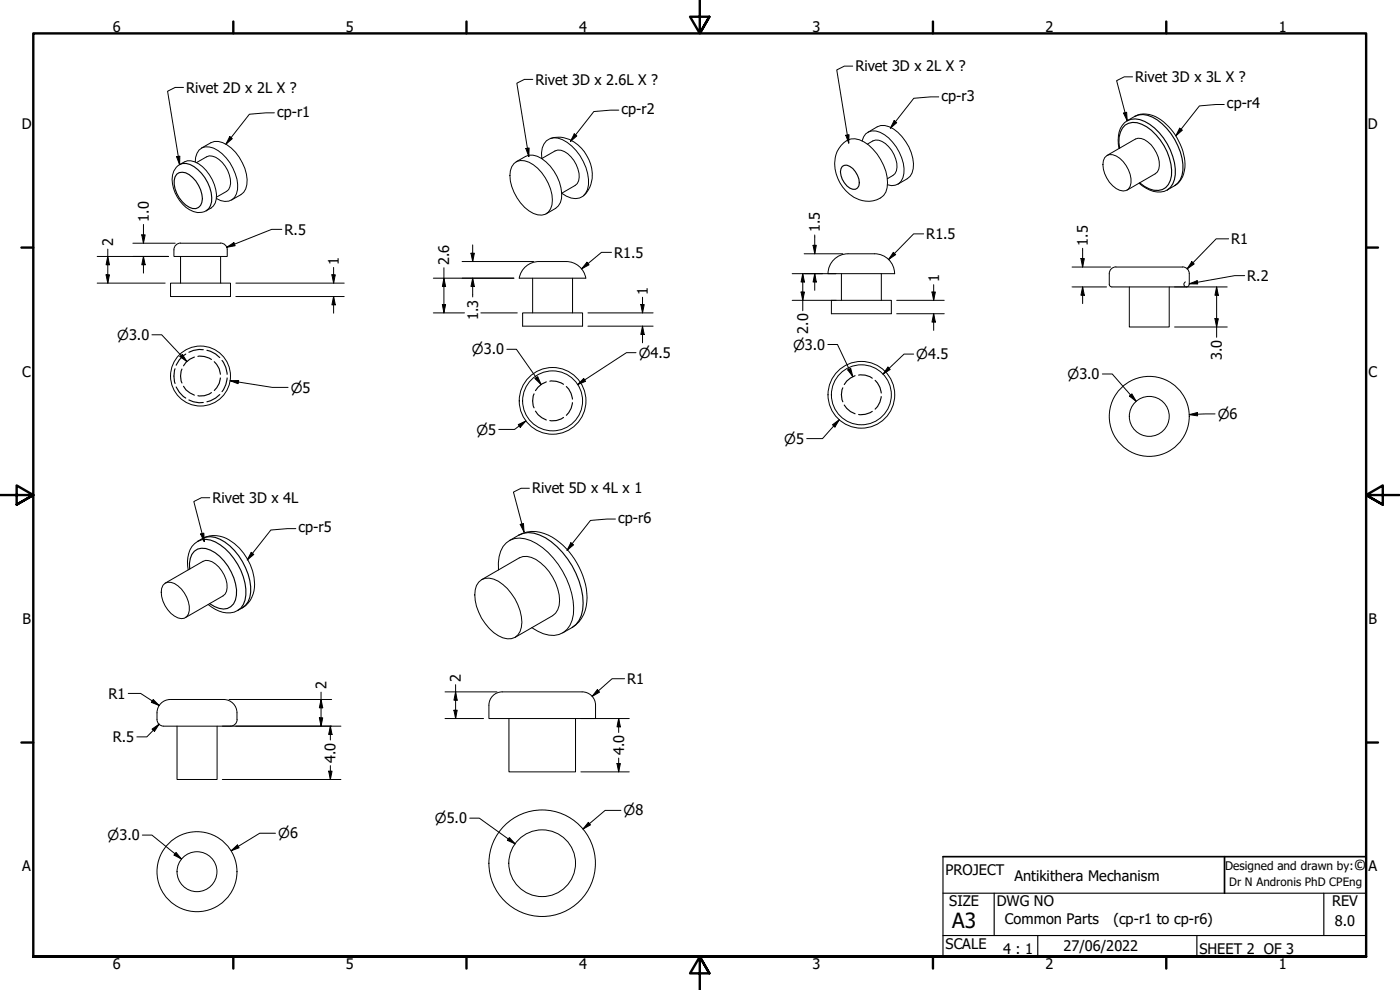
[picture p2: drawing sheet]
<svg xmlns="http://www.w3.org/2000/svg" width="420mm" height="297mm" viewBox="0 0 420 297" stroke-linecap="round" stroke-linejoin="round" font-family="sans-serif">
<!-- layer: Hidden (ANSI) -->
<g fill="none" stroke="#000" stroke-width=".34">
<path d="M52.5 110.6a7.3 7.3 0 0 0 0 4.4M52.9 116.1a7.6 7.6 0 0 0 2.9 3.4M54.6 110.7a5.4 5.4 0 0 0 0 4.2M55.1 115.9l.7 1.1 1.2 .9 1.3 .7M55.8 106.2a7.1 7.1 0 0 0-2.9 3.4M58.3 107.1l-1.3 .7-1.2 .9-.7 1.1M59.4 106.9a5.8 5.8 0 0 1 4.1 1M61 104.9l-1.2-.1-1.8 .3-1.3 .6M62.1 105.1l2.6 1.1 1.3 1.1M63.5 117.8a5.3 5.3 0 0 1-4.1 .9M64.3 108.5a5.3 5.3 0 0 1 1.8 3.8M66 118.4l-1.3 1.1-2.6 1.1"/>
<path d="M66.1 113.4a5.3 5.3 0 0 1-1.8 3.8M66.6 108.1a7.2 7.2 0 0 1 1.6 4.2M68.2 113.4a7.3 7.3 0 0 1-1.6 4.1M160.3 118.2a5.4 5.4 0 0 0 0 4.2M164 114.6l-1.4 .6-1.1 1-.8 1M165 114.4a5.8 5.8 0 0 1 4.1 .9M170 116a5.8 5.8 0 0 1 1.8 3.7M252.9 116.4a5.4 5.4 0 0 0 0 4.2M256.6 112.7l-1.3 .7-1.2 .9-.7 1.1M257.7 112.6a5.3 5.3 0 0 1 4.1 .9M262.6 114.1a5.8 5.8 0 0 1 1.9 3.8M264.5 119a5.8 5.8 0 0 1-1.9 3.8"/>
<path d="M56.7 120l1.3 .6 1.8 .2h1.2M160.7 123.3l.8 1.1 1.1 .9 1.4 .7M169.1 125.3a5.3 5.3 0 0 1-4.1 .9M171.8 120.8a5.8 5.8 0 0 1-1.8 3.8M253.4 121.5l.7 1 1.2 1 1.3 .6M261.8 123.4a5.8 5.8 0 0 1-4.1 1"/>
</g>
<!-- layer: Visible (ANSI) -->
<g fill="none" stroke="#000" stroke-width=".3">
<path d="M260.5 39.7l2.8-1.7a5.3 5.3 0 0 1 6.2 1.7 13.6 13.6 0 0 1 4.6 10.9l-.4 1.3-.6 1-3.6 2.4M53.3 49.8a4.9 4.9 0 0 1 7.5 .2 12.3 12.3 0 0 1 4.1 9.8 5.3 5.3 0 0 1-5.6 4 10.3 10.3 0 0 1-7.5-11.2l.4-1.3zM58.6 48.6a4.2 4.2 0 0 1 3-4.5 9 9 0 0 1 7.4 4.7 11.2 11.2 0 0 1 2 9.4 3.8 3.8 0 0 1-6.1 1.3M59 48.8l3-1.7a3.5 3.5 0 0 1 3.7 .8 8.7 8.7 0 0 1 3.3 8.1l-.4 .9-.6 .5-3.1 1.8M60.5 44.4l2.8-1.6a4.7 4.7 0 0 1 4.8 .7 13.8 13.8 0 0 1 6 11.9l-.4 1.3-.5 1-.9 .7-2.8 1.6M154.3 49.1a3.8 3.8 0 0 1 4.4-.4 13.6 13.6 0 0 1 7 12.8 3.6 3.6 0 0 1-5.6 2.5 13.5 13.5 0 0 1-6.9-12.7l.4-1.3zM154.9 48.5l2.8-1.6a4.7 4.7 0 0 1 4.9 .7 13.8 13.8 0 0 1 5.9 11.9l-.3 1.3-.6 1-.8 .7-2.9 1.7M164 42.2a4.2 4.2 0 0 1 4.8-.3 15 15 0 0 1 7.8 13.5 4.1 4.1 0 0 1-2.2 3.8 4.1 4.1 0 0 1-4.4-.3l-1.4-.9 4-2.3a3.9 3.9 0 0 0 .8-5 8.3 8.3 0 0 0-5.1-5.6l-.9-.1-.8 .3-4 2.3a5.9 5.9 0 0 1 1.4-5.4zM165.2 41.5a9.4 9.4 0 0 1 10.9 5.2 9.4 9.4 0 0 1-1 12M252.4 43.6a4.8 4.8 0 0 1 6.9-1 15.2 15.2 0 0 1 6.9 13.7 5.3 5.3 0 0 1-6.4 4.1 11.3 11.3 0 0 1-8.6-14.9zM258.7 42.3a3.6 3.6 0 0 1 5.4-2.6 13.5 13.5 0 0 1 7.2 12.4 3.5 3.5 0 0 1-4.9 3.3M260.3 43.3a4.1 4.1 0 0 1 6.4 .7 8.5 8.5 0 0 1 2.3 7.3l-.4 .8-2.3 1.5"/>
<path d="M331.5 47.3a2.5 2.5 0 0 1 3.5-.5 8.6 8.6 0 0 1 4.2 9.1 2.24 2.24 0 0 1-3.2 1.2 8.7 8.7 0 0 1-4.9-8.9zM332.2 46.6l8.5-4.9a4.9 4.9 0 0 1 5.6 2.9 6.6 6.6 0 0 1 1 7l-9.1 5.5M335.8 44.6a7.6 7.6 0 0 1 4.8-9.7 7.8 7.8 0 0 1 8.6 1.7 17.7 17.7 0 0 1 6.4 13.8 7.5 7.5 0 0 1-5.3 6.6 6.9 6.9 0 0 1-7.4-1.2l-1.1-.8M54.2 73h12M54.2 76.9v8M54.2 72.9a2.01 2.01 0 0 0-2 2.1v1.9h16a3.6 3.6 0 0 0-.6-3.4l-1.4-.6M66.2 76.9v8M51.2 84.9h18v4.1h-18zM156.8 93.9h18v4h-18zM157.3 80.5a6 6 0 0 1 4.5-2h8.1a6 6 0 0 1 5.9 5h-20a6 6 0 0 1 1.5-3zM159.9 83.5v10.4M171.8 83.5v10.4"/>
<path d="M248.5 82.1a6 6 0 0 1 6-6h8a6 6 0 0 1 6 6M248.5 82.1h20M249.5 90.1h18v4h-18zM252.5 82.1v8M264.5 82.1v8M334.9 80.1h20M334.9 80.1a2.01 2.01 0 0 0-2 2v3.2a.78 .78 0 0 0 .8 .8h22.4l.5-.2 .3-.6M338.9 86.1v12h12v-12M354.9 80.1a2.01 2.01 0 0 1 2 2v3.2M48.9 175.6a2.55 2.55 0 0 1 3.5-.5 8.6 8.6 0 0 1 4.2 9.1 2.24 2.24 0 0 1-3.2 1.2 8.7 8.7 0 0 1-4.9-8.8zM49.6 174.9l11.3-6.5a3.5 3.5 0 0 1 3.8 .8 8.8 8.8 0 0 1 3.3 8.2l-.4 .9-.7 .5-11.3 6.5M56.5 171a8.7 8.7 0 0 1 1.9-7.9 8.6 8.6 0 0 1 12 0 15.2 15.2 0 0 1 5.6 15.1 8.3 8.3 0 0 1-8 5.7 10 10 0 0 1-5.5-2.5"/>
<path d="M143.7 174.7a3.9 3.9 0 0 1 4.5-.9 14.7 14.7 0 0 1 8.3 14.4 3.9 3.9 0 0 1-5.6 3.2 14.6 14.6 0 0 1-8.3-14.4l.4-1.3zM144.5 173.9l11.4-6.5a5.6 5.6 0 0 1 6.3 1.5 14.9 14.9 0 0 1 5.6 12.7l-.4 1.4-.6 1-.9 .7-11.3 6.5M149.6 171a10.1 10.1 0 0 1 2.3-8.1 7.4 7.4 0 0 1 9.1 .2 24.5 24.5 0 0 1 11.1 21.2 6.4 6.4 0 0 1-9 5.8l-3.5-1.8M152.9 162.2a11.7 11.7 0 0 1 7.9-2.7 17.1 17.1 0 0 1 11.6 8.3 19.3 19.3 0 0 1 3.2 15.3 9.3 9.3 0 0 1-3.9 5.2l-2.8 1.6M47.1 213.9a3.6 3.6 0 0 0 .6 3.4l1.4 .6h20M51.1 209.9a4 4 0 0 0-4 4M51.1 209.9h16a4 4 0 0 1 4 4M53.1 217.9v16h12.1v-16M71.1 213.9a3.5 3.5 0 0 1-.5 3.4l-1.4 .6M147.9 208.8a4 4 0 0 1 2.8-1.2h24a4 4 0 0 1 4 4v4h-32v-4a4 4 0 0 1 1.2-2.8zM152.7 215.6v16h20v-16"/>
<circle cx="60.2" cy="112.8" r="9"/>
<circle cx="258.5" cy="118.5" r="10"/>
<circle cx="258.5" cy="118.5" r="9"/>
<circle cx="165.8" cy="120.3" r="10"/>
<circle cx="165.8" cy="120.3" r="9"/>
<circle cx="344.9" cy="124.9" r="12"/>
<circle cx="344.9" cy="124.9" r="6"/>
<circle cx="162.7" cy="259" r="10"/>
<circle cx="162.7" cy="259" r="16"/>
<circle cx="59.1" cy="261.5" r="12"/>
<circle cx="59.1" cy="261.5" r="6"/>
</g>
<!-- layer: Visible Narrow (ANSI) -->
<path d="M338.3 36.2a6.2 6.2 0 0 1 6.7 1.1 18.5 18.5 0 0 1 7.7 15.1 5.7 5.7 0 0 1-2.4 4.6M340.6 34.9a7.4 7.4 0 0 1 8.1 2.2 18.8 18.8 0 0 1 6.3 13.9 5.6 5.6 0 0 1-2.4 4.7M53 52.3a2.97 2.97 0 0 1 3.8 .1 9.1 9.1 0 0 1 3.8 8.3 2.4 2.4 0 0 1-3.8 1.5 8.5 8.5 0 0 1-4.3-9.1zM53.9 49.4a4.7 4.7 0 0 1 5.5 1.5 12.2 12.2 0 0 1 4.1 9.7l-.8 2-.8 .6M252.8 49.9a2.29 2.29 0 0 1 3.1 .7 6.1 6.1 0 0 1 1.9 5.1 1.68 1.68 0 0 1-2.7 .8 5.8 5.8 0 0 1-2.7-5.9zM336 44.5a7.4 7.4 0 0 1 1.7-7 4.9 4.9 0 0 1 4.9-.2 16.8 16.8 0 0 1 9 15.4 4.5 4.5 0 0 1-6.7 4l-2.9-1.9M56.9 170.7a5.6 5.6 0 0 1 2.4-6 7.8 7.8 0 0 1 7.9 3.6 14.8 14.8 0 0 1 3.8 10.3 4.1 4.1 0 0 1-2.3 3.8 4.1 4.1 0 0 1-4.4-.4l-1.4-.9M59.4 162.4a6 6 0 0 1 6.7 1.1 18.6 18.6 0 0 1 7.7 15 5.5 5.5 0 0 1-2.5 4.7M60.7 161.6a6.2 6.2 0 0 1 6.8 1 18.7 18.7 0 0 1 7.7 15.1 5.6 5.6 0 0 1-2.4 4.7M155.7 160.6a6.8 6.8 0 0 1 6.2-.1 23.8 23.8 0 0 1 13 22.4 7.2 7.2 0 0 1-3.2 5.4" fill="none" stroke="#000" stroke-width=".34"/>
<!-- layer: Border (ANSI) -->
<g fill="none" stroke="#000" stroke-width=".72">
<path d="M70 6.5v3.5M140 6.5v3.5M210 0v10l-2.9-5h5.8l-2.9 5 2.9-5M280 6.5v3.5M350 6.5v3.5M6.4 74.3h3.6M410 74.3h3.6M0 148.5h10l-5-2.8v5.7l5-2.9-5 2.9M420 148.5h-10l5-2.8v5.7l-5-2.9 5 2.9M6.4 222.8h3.6M410 222.8h3.6M10 287v-277h400v277h-400h400"/>
<path d="M70 287v3.6M140 287v3.6M212.9 292l-2.9-5 2.9 5h-5.8l2.9-5v10M280 287v3.6M350 287v3.6"/>
</g>
<!-- layer: Title (ANSI) -->
<path d="M283 257h127v30h-127M367.5 257v11" fill="none" stroke="#000" stroke-width=".51"/>
<path d="M283 257v30M283 268h127M298.4 268v12.7M397.3 268v12.7M283 280.7h127M311.4 280.7v6.3M359.2 280.7v6.3" fill="none" stroke="#000" stroke-width=".34"/>
<!-- layer: Symbol (ANSI) -->
<g fill="none" stroke="#000" stroke-width=".3">
<path d="M255.9 19.8h-2.5l-2.3 1.2 3.6 22M55.1 26.2h-2.5l-2.3 1.2 3.6 22M82.3 33.9l-7.5 .4-7 9M159.9 23.8h-2.5l-2.3 1.2 3.6 22M185.7 33l-7.5 .5-7 8.9M268.4 36.2l.7 .6-1.9 1.7zM281.7 29.1l-7.5 .4-7 9M337.2 33.9l.9-.2 .2 2.5zM339.9 23.1h-2.5l-2.3 1.1 3.2 12M354 38.5l.8 .6-1.9 1.7zM367.4 31.4l-7.4 .4-7.1 9M53 47l1-.2-.1 2.6z"/>
<path d="M69 41l.7 .6-1.9 1.7zM157.8 44.6l1-.2-.1 2.6zM172.3 40.2l.8 .6-1.9 1.6zM253.8 40.6l1-.2-.1 2.6zM62.9 149.3h-2.4l-2.3 1.2 3.1 12M88.8 158.6l-7.5 .4-7.1 9M156.1 157.3l1-.2 .2 2.5zM158.9 146.5h-2.5l-2.3 1.1 3.2 12M184.7 155.7l-7.5 .5-7 8.9M60.2 160.2l1-.2 .1 2.5zM75.4 165.7l.8 .7-2 1.6zM171.3 162.8l.8 .7-1.9 1.6z"/>
</g>
<g fill="#000">
<path d="M268.4 36.2l.7 .6-1.9 1.7z" fill-rule="evenodd"/>
<path d="M337.2 33.9l.9-.2 .2 2.5z" fill-rule="evenodd"/>
<path d="M354 38.5l.8 .6-1.9 1.7z" fill-rule="evenodd"/>
<path d="M53 47l1-.2-.1 2.6z" fill-rule="evenodd"/>
<path d="M69 41l.7 .6-1.9 1.7z" fill-rule="evenodd"/>
<path d="M157.8 44.6l1-.2-.1 2.6z" fill-rule="evenodd"/>
<path d="M172.3 40.2l.8 .6-1.9 1.6z" fill-rule="evenodd"/>
<path d="M253.8 40.6l1-.2-.1 2.6z" fill-rule="evenodd"/>
<path d="M156.1 157.3l1-.2 .2 2.5z" fill-rule="evenodd"/>
<path d="M60.2 160.2l1-.2 .1 2.5z" fill-rule="evenodd"/>
<path d="M75.4 165.7l.8 .7-2 1.6z" fill-rule="evenodd"/>
<path d="M171.3 162.8l.8 .7-1.9 1.6z" fill-rule="evenodd"/>
</g>
<!-- layer: Dimension (ANSI) -->
<g fill="none" stroke="#000" stroke-width=".3">
<path d="M29.2 76.9h21.4M32.3 76.9l.6 2.5h-1.1zM32.3 74.7v10.2M39.9 73h12.7M42.5 70.5h1.1l-.5 2.5zM43.1 76.9l.5 2.5h-1.1zM43.1 67.3v5.7M43.1 76.9v5M68 74.2l2.2-1.4 .4 .9zM84.6 68.8h-3.1l-13.5 5.4M138.7 78.5h21.4M141.4 76h1l-.5 2.5z"/>
<path d="M141.9 73.5v5M176.1 78.7l.7 .7-2.3 1.3zM183.5 75.7h-3l-6 5M241.3 76.1h11.6M244 73.6h1l-.5 2.5zM244.5 70.5v5.6M268.1 75.7l.7 .7-2.1 1.4zM277.2 70.2h-3l-7.5 7.6M324.4 77.6h1l-.5 2.5zM324.9 74.5v5.6M357.7 78.5l.7 .7-2.1 1.5zM368.7 71.7h-3.7l-8.7 9"/>
<path d="M29.2 84.9h20.4M31.8 82.5h1.1l-.6 2.4zM70.8 84.9h32.5M70.8 89h32.5M99.6 82.5h1l-.5 2.4zM100.1 89l.5 2.5h-1zM100.1 80.2v4.7M100.1 89v5M130 93.9h9.4M130 83.5h24.2M132.8 91.4h.9l-.5 2.5zM133.2 83.5l.5 2.5h-.9z"/>
<path d="M133.2 80.3v13.6M141.9 83.5l.5 2.5h-1zM141.9 83.5v5.6M144.3 93.9h10.9M176.4 97.9h19.6M176.4 93.9h19.6M192.3 91.4h1l-.5 2.5zM192.8 97.9l.5 2.5h-1zM192.8 89.2v4.7M192.8 97.9v5M237.7 90.1h13.2M237.7 82.1h13.2"/>
<path d="M240.4 87.6h1l-.5 2.5zM240.9 82.1l.5 2.5h-1zM240.9 82.1v11.1M244.5 82.1l.5 2.5h-1zM244.5 82.1v5M269.1 94.1h14.3M269.1 90.1h14.3M279.7 87.6h1l-.5 2.5zM280.2 94.1l.5 2.5h-1zM280.2 85.4v4.7M280.2 94.1v5M321.7 86.1h10.4"/>
<path d="M321.7 80.1h11.6M324.9 86.1l.5 2.5h-1zM324.9 86.1v5M352.5 98.1h15.8M352.5 86.1h4.7M355.8 84.6l-.5 .7 .4 .7M356.9 85.2l2.4-1 .2 1zM357.3 86.1h11M364.6 95.6h1l-.5 2.5zM365.1 86.1l.5 2.5h-1zM365.1 86.1v15.1M373.5 82.7h-3l-13.6 2.5"/>
<path d="M45.6 100.4h2.9l7.6 8.1M54 107l.7-.7 1.4 2.2zM69.1 114.2h2.5l-.1 .9zM69.1 114.2l12.6 2h4.7M152.1 104.8h2.9l7.4 10.6M160.6 113.6l.8-.6 1 2.4zM175.2 113.6l.5 .8-2.3 1zM190.9 105.8h-2.9l-14.6 9.6M248.5 103.4h2.8l4.6 9.6M254.4 111l.9-.4 .6 2.4zM266.5 110.1l.7 .8-2.2 1.4zM274.2 106.2h-2.9l-6.3 6.1"/>
<path d="M330.8 112.2h3l7.2 8.2M339 118.9l.7-.7 1.3 2.2zM155.5 127.4l2.3-1.1-1.7 1.9zM157.8 126.3l-3.4 2.5h-4.7M249.9 127.5l2-1.6-1.3 2.2zM251.9 125.9l-5.1 5.7h-4.7M356.9 124.4l2.5-.6v1zM364.7 124.2l-7.8 .2M38.5 208.1h3.7l5.6 3.6M45.6 218.8l2.2-1.5-1.4 2.1zM46 209.9l1.8 1.8-2.4-1zM47.8 217.3l-3.7 3.8h-3"/>
<path d="M66.7 217.9h35.6M68.7 209.9h30.8M95.8 215.4h1.1l-.5 2.5zM96.4 209.9l.5 2.5h-1.1zM96.4 207.7v10.2M99.1 217.9l.6 2.5h-1.1zM99.1 217.9v4.1M133.6 215.6h11.5M133.6 207.6h15.5M136.2 213.1h1l-.5 2.5zM136.7 207.6l.5 2.5h-1zM136.7 205.4v10.2"/>
<path d="M174.3 215.6h14.5M179.3 206.9l.6 .8-2.2 1.2zM185.7 215.6l.5 2.5h-1zM185.7 215.6v4.2M187.5 203.7h-3.8l-6 5.2M66.7 233.9h35.6M98.6 231.4h1.1l-.6 2.5zM99.1 229.7v4.2M174.3 231.6h14.5M185.2 229.1h1l-.5 2.5zM185.7 227.4v4.2M42.7 250.6h2.9l8.9 7.2"/>
<path d="M52.8 255.8l1.7 2-2.3-1.2zM69.4 255.3l1.8-1.8 .6 .9zM82.7 250h-4.8l-8.5 5.3M141 245.5h2.8l10.8 7.7M152.9 251.3l1.7 1.9-2.3-1.1zM176.6 246.7l.6 .8-2.2 1.2zM186.4 243.1h-4.8l-6.6 5.6"/>
</g>
<g fill="#000">
<path d="M32.3 76.9l.6 2.5h-1.1z" fill-rule="evenodd"/>
<path d="M42.5 70.5h1.1l-.5 2.5z" fill-rule="evenodd"/>
<path d="M43.1 76.9l.5 2.5h-1.1z" fill-rule="evenodd"/>
<path d="M68 74.2l2.2-1.4 .4 .9z" fill-rule="evenodd"/>
<path d="M141.4 76h1l-.5 2.5z" fill-rule="evenodd"/>
<path d="M176.1 78.7l.7 .7-2.3 1.3z" fill-rule="evenodd"/>
<path d="M244 73.6h1l-.5 2.5z" fill-rule="evenodd"/>
<path d="M268.1 75.7l.7 .7-2.1 1.4z" fill-rule="evenodd"/>
<path d="M324.4 77.6h1l-.5 2.5z" fill-rule="evenodd"/>
<path d="M357.7 78.5l.7 .7-2.1 1.5z" fill-rule="evenodd"/>
<path d="M31.8 82.5h1.1l-.6 2.4z" fill-rule="evenodd"/>
<path d="M99.6 82.5h1l-.5 2.4z" fill-rule="evenodd"/>
<path d="M100.1 89l.5 2.5h-1z" fill-rule="evenodd"/>
<path d="M132.8 91.4h.9l-.5 2.5z" fill-rule="evenodd"/>
<path d="M133.2 83.5l.5 2.5h-.9z" fill-rule="evenodd"/>
<path d="M141.9 83.5l.5 2.5h-1z" fill-rule="evenodd"/>
<path d="M192.3 91.4h1l-.5 2.5z" fill-rule="evenodd"/>
<path d="M240.4 87.6h1l-.5 2.5z" fill-rule="evenodd"/>
<path d="M240.9 82.1l.5 2.5h-1z" fill-rule="evenodd"/>
<path d="M244.5 82.1l.5 2.5h-1z" fill-rule="evenodd"/>
<path d="M279.7 87.6h1l-.5 2.5z" fill-rule="evenodd"/>
<path d="M280.2 94.1l.5 2.5h-1z" fill-rule="evenodd"/>
<path d="M324.9 86.1l.5 2.5h-1z" fill-rule="evenodd"/>
<path d="M356.9 85.2l2.4-1 .2 1z" fill-rule="evenodd"/>
<path d="M364.6 95.6h1l-.5 2.5z" fill-rule="evenodd"/>
<path d="M365.1 86.1l.5 2.5h-1z" fill-rule="evenodd"/>
<path d="M54 107l.7-.7 1.4 2.2z" fill-rule="evenodd"/>
<path d="M69.1 114.2h2.5l-.1 .9z" fill-rule="evenodd"/>
<path d="M160.6 113.6l.8-.6 1 2.4z" fill-rule="evenodd"/>
<path d="M175.2 113.6l.5 .8-2.3 1z" fill-rule="evenodd"/>
<path d="M192.8 97.9l.5 2.5h-1z" fill-rule="evenodd"/>
<path d="M254.4 111l.9-.4 .6 2.4z" fill-rule="evenodd"/>
<path d="M266.5 110.1l.7 .8-2.2 1.4z" fill-rule="evenodd"/>
<path d="M339 118.9l.7-.7 1.3 2.2z" fill-rule="evenodd"/>
<path d="M155.5 127.4l2.3-1.1-1.7 1.9z" fill-rule="evenodd"/>
<path d="M249.9 127.5l2-1.6-1.3 2.2z" fill-rule="evenodd"/>
<path d="M356.9 124.4l2.5-.6v1z" fill-rule="evenodd"/>
<path d="M46 209.9l1.8 1.8-2.4-1z" fill-rule="evenodd"/>
<path d="M45.6 218.8l2.2-1.5-1.4 2.1z" fill-rule="evenodd"/>
<path d="M95.8 215.4h1.1l-.5 2.5z" fill-rule="evenodd"/>
<path d="M96.4 209.9l.5 2.5h-1.1z" fill-rule="evenodd"/>
<path d="M136.2 213.1h1l-.5 2.5z" fill-rule="evenodd"/>
<path d="M136.7 207.6l.5 2.5h-1z" fill-rule="evenodd"/>
<path d="M179.3 206.9l.6 .8-2.2 1.2z" fill-rule="evenodd"/>
<path d="M185.7 215.6l.5 2.5h-1z" fill-rule="evenodd"/>
<path d="M98.6 231.4h1.1l-.6 2.5z" fill-rule="evenodd"/>
<path d="M99.1 217.9l.6 2.5h-1.1z" fill-rule="evenodd"/>
<path d="M185.2 229.1h1l-.5 2.5z" fill-rule="evenodd"/>
<path d="M52.8 255.8l1.7 2-2.3-1.2z" fill-rule="evenodd"/>
<path d="M69.4 255.3l1.8-1.8 .6 .9z" fill-rule="evenodd"/>
<path d="M152.9 251.3l1.7 1.9-2.3-1.1z" fill-rule="evenodd"/>
<path d="M176.6 246.7l.6 .8-2.2 1.2z" fill-rule="evenodd"/>
</g>
<text font-size="6.3" x="285.8" y="278.5">A3</text>
<text font-size="4.5" x="406.3" y="261.2">©</text>
<g font-size="4.4">
<text x="33.8" y="9.6">6</text>
<text x="103.8" y="9.6">5</text>
<text x="173.8" y="9.6">4</text>
<text x="243.8" y="9.6">3</text>
<text x="313.8" y="9.6">2</text>
<text x="383.8" y="9.6">1</text>
<text x="256.7" y="21.4">Rivet 3D x 2L X ?</text>
<text x="55.9" y="27.8">Rivet 2D x 2L X ?</text>
<text x="160.7" y="25.4">Rivet 3D x 2.6L X ?</text>
<text x="340.7" y="24.7">Rivet 3D x 3L X ?</text>
<text x="83.1" y="35">cp-r1</text>
<text x="186.5" y="34.2">cp-r2</text>
<text x="282.5" y="30.3">cp-r3</text>
<text x="368.2" y="32.5">cp-r4</text>
<text x="6.5" y="38.8">D</text>
<text x="410.5" y="38.8">D</text>
<text x="44.6" y="66.5" transform="rotate(-90 44.6 66.5)">1.0</text>
<text x="85.4" y="70.4">R.5</text>
<text x="246" y="69.7" transform="rotate(-90 246 69.7)">1.5</text>
<text x="278" y="71.7">R1.5</text>
<text x="34" y="73.9" transform="rotate(-90 34 73.9)">2</text>
<text x="184.3" y="77.3">R1.5</text>
<text x="326.5" y="73.7" transform="rotate(-90 326.5 73.7)">1.5</text>
<text x="369.5" y="73.2">R1</text>
<text x="101.7" y="79.4" transform="rotate(-90 101.7 79.4)">1</text>
<text x="134.8" y="79.6" transform="rotate(-90 134.8 79.6)">2.6</text>
<text x="194.4" y="88.4" transform="rotate(-90 194.4 88.4)">1</text>
<text x="281.8" y="84.6" transform="rotate(-90 281.8 84.6)">1</text>
<text x="374.3" y="84.3">R.2</text>
<text x="143.5" y="96" transform="rotate(-90 143.5 96)">1.3</text>
<text x="242.5" y="100.1" transform="rotate(-90 242.5 100.1)">2.0</text>
<text x="6.7" y="113">C</text>
<text x="366.7" y="108.1" transform="rotate(-90 366.7 108.1)">3.0</text>
<text x="410.7" y="113">C</text>
<text x="159.7" y="148.1">Rivet 5D x 4L x 1</text>
<text x="63.8" y="150.9">Rivet 3D x 4L</text>
<text x="89.5" y="159.8">cp-r5</text>
<text x="185.5" y="156.9">cp-r6</text>
<text x="6.7" y="187.3">B</text>
<text x="410.7" y="187.3">B</text>
<text x="32.6" y="209.6">R1</text>
<text x="98" y="206.9" transform="rotate(-90 98 206.9)">2</text>
<text x="138.3" y="204.6" transform="rotate(-90 138.3 204.6)">2</text>
<text x="188.3" y="205.3">R1</text>
<text x="33.9" y="222.6">R.5</text>
<text x="187.3" y="226.6" transform="rotate(-90 187.3 226.6)">4.0</text>
<text x="100.7" y="228.9" transform="rotate(-90 100.7 228.9)">4.0</text>
<text x="6.7" y="261.5">A</text>
<text x="283.8" y="262.4">PROJECT</text>
<text x="410.7" y="261.5">A</text>
<text x="304.5" y="264.3">Antikithera Mechanism</text>
<text x="284.9" y="272">SIZE</text>
<text x="299.1" y="272">DWG NO</text>
<text x="399.8" y="271.9">REV</text>
<text x="301.6" y="277.4">Common Parts</text>
<text x="334.1" y="277.1">(cp-r1 to cp-r6)</text>
<text x="400.6" y="277.8">8.0</text>
<text x="283.8" y="284.7">SCALE</text>
<text x="301" y="286.3">4 : 1</text>
<text x="319.2" y="285.4">27/06/2022</text>
<text x="360" y="286.2">SHEET 2 OF 3</text>
<text x="33.8" y="290.6">6</text>
<text x="103.8" y="290.6">5</text>
<text x="173.8" y="290.6">4</text>
<text x="243.8" y="290.6">3</text>
<text x="313.8" y="290.6">2</text>
<text x="383.8" y="290.6">1</text>
</g>
<g font-size="4.1">
<text x="35.2" y="102">⌀3.0</text>
<text x="141.6" y="106.3">⌀3.0</text>
<text x="191.7" y="107.3">⌀4.5</text>
<text x="238" y="104.9">⌀3.0</text>
<text x="275" y="107.8">⌀4.5</text>
<text x="320.4" y="113.7">⌀3.0</text>
<text x="87.2" y="117.8">⌀5</text>
<text x="365.5" y="125.7">⌀6</text>
<text x="143" y="130.4">⌀5</text>
<text x="235.4" y="133.1">⌀5</text>
<text x="187.2" y="244.7">⌀8</text>
<text x="83.5" y="251.5">⌀6</text>
<text x="130.5" y="247">⌀5.0</text>
<text x="32.3" y="252.1">⌀3.0</text>
</g>
<text font-size="3.6" x="367.7" y="261.2">Designed and drawn by:</text>
<text font-size="3.5" x="368.9" y="265.9">Dr N Andronis PhD CPEng</text>
</svg>
